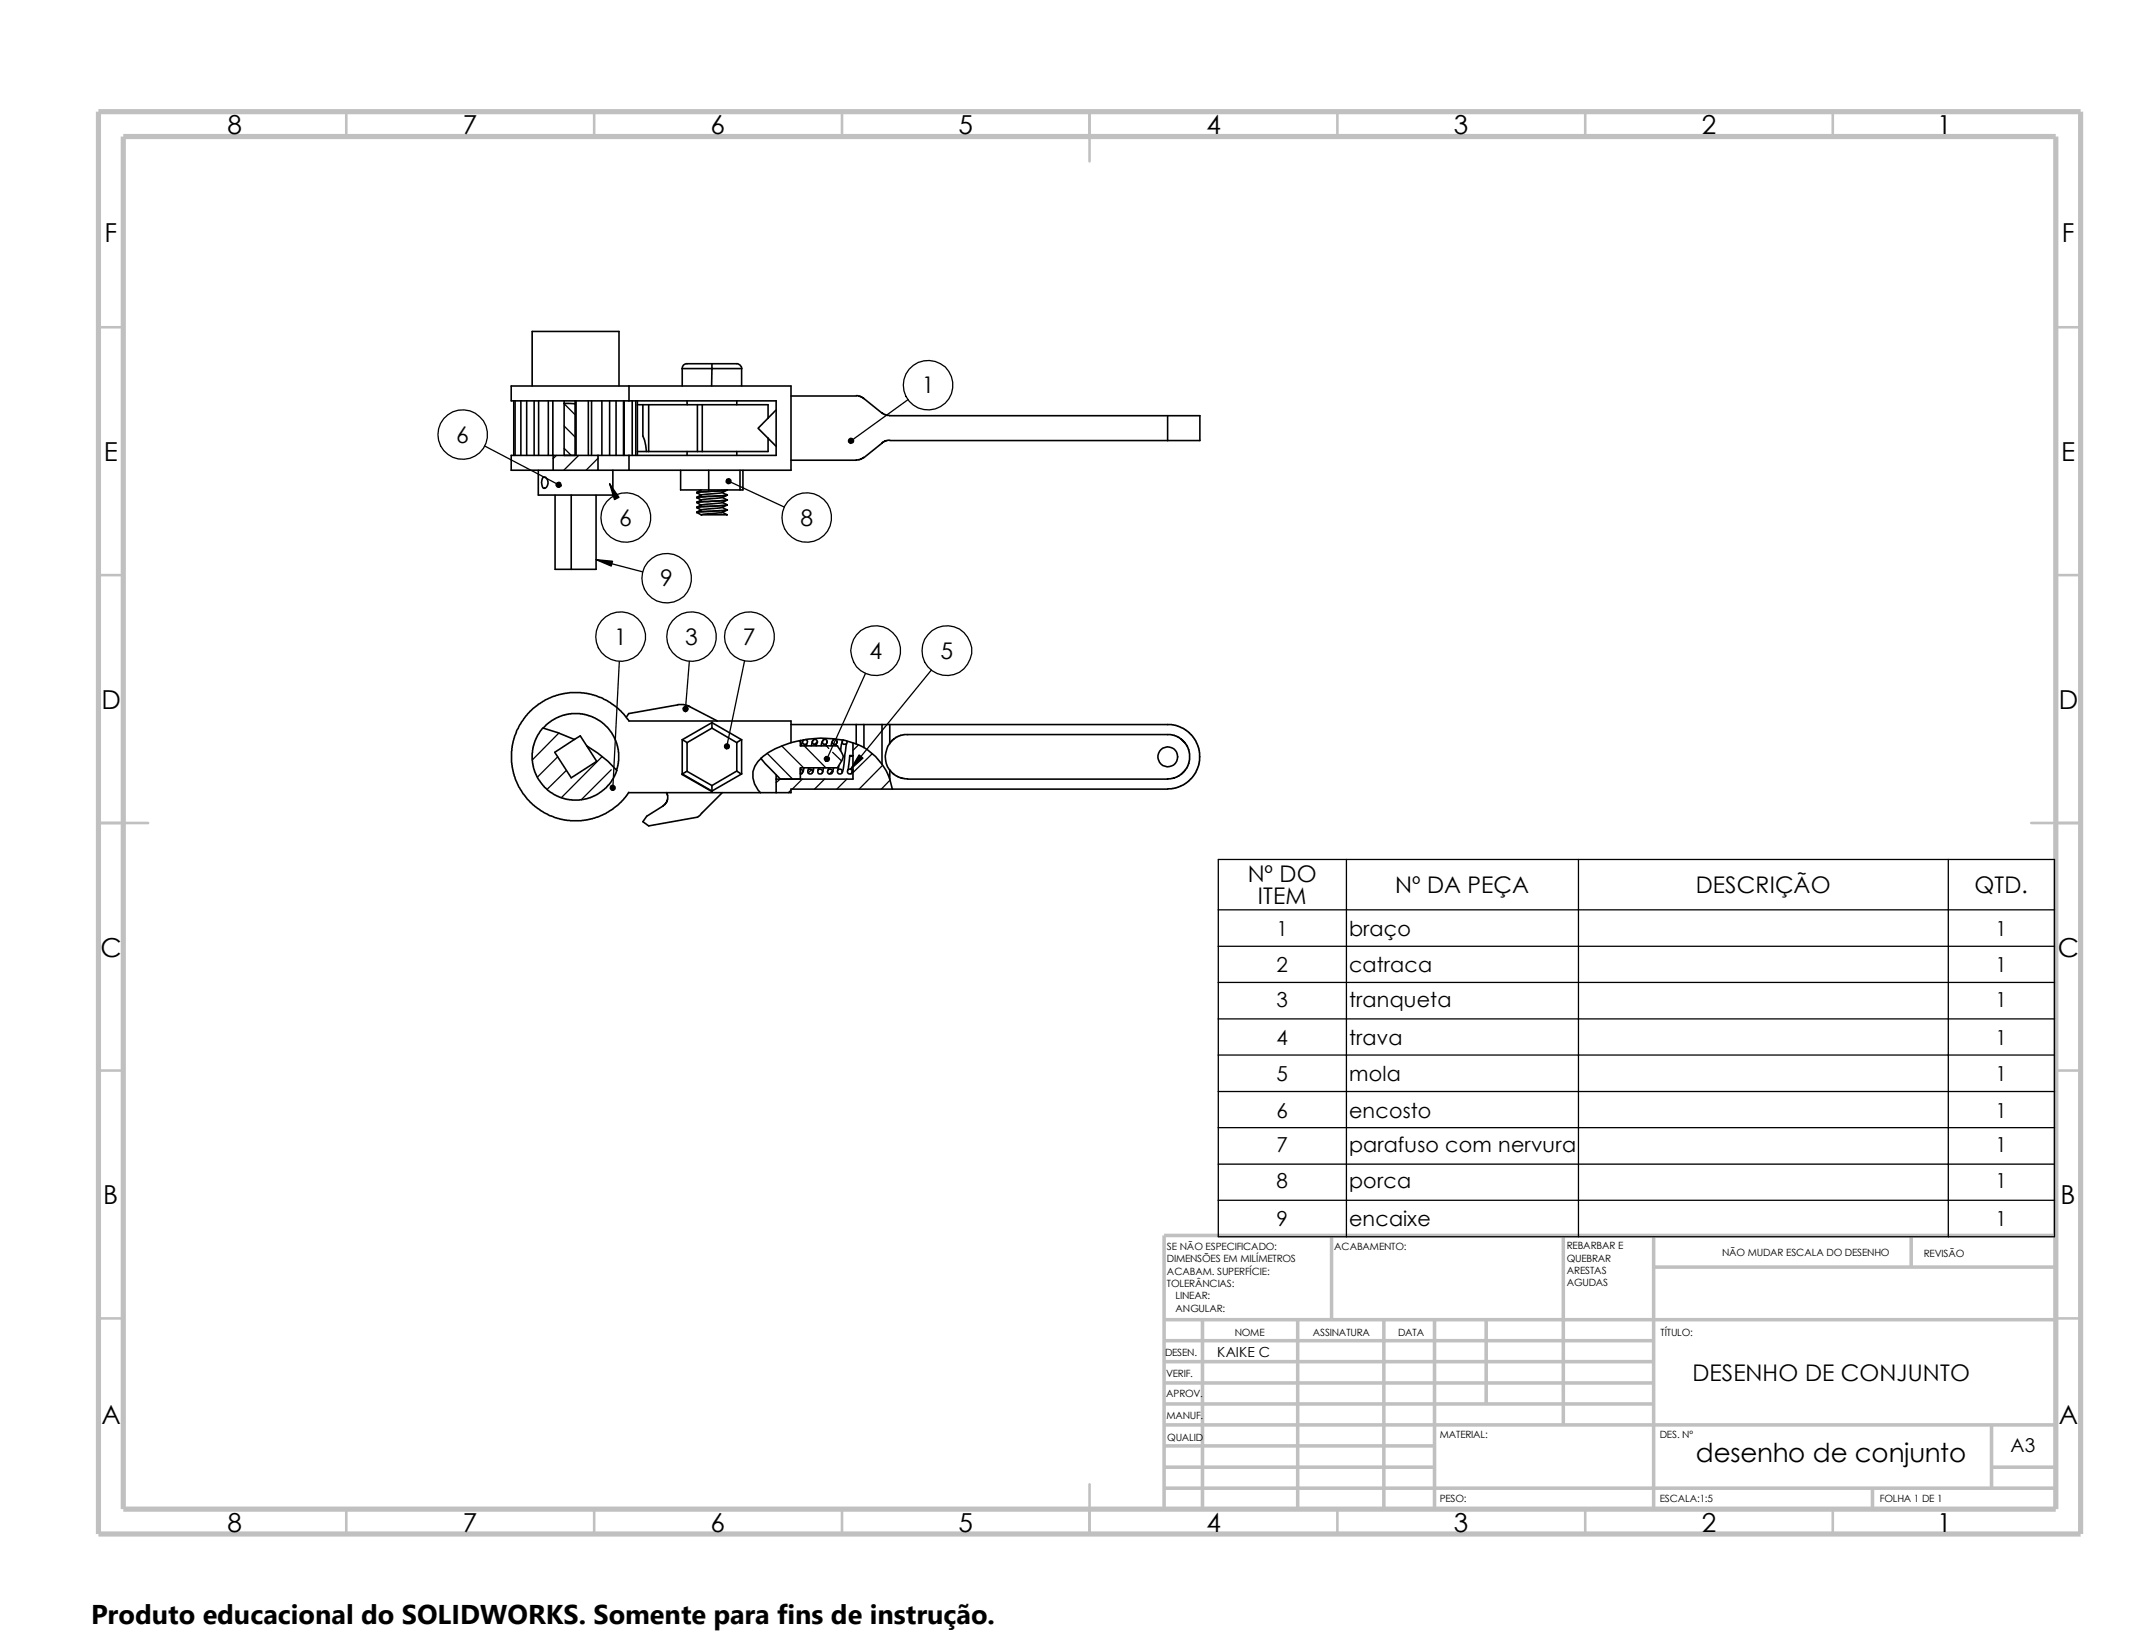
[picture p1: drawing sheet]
<svg xmlns="http://www.w3.org/2000/svg" width="279mm" height="216mm" viewBox="0 0 279 216" stroke-linecap="round" stroke-linejoin="round" font-family="sans-serif">
<g fill="none" stroke="#c0c0c0" stroke-width=".34">
<path d="M45.4 14.6v3.3M77.9 14.6v3.3M110.4 14.6v3.3M142.9 14.6v6.6M175.4 14.6v3.3M207.9 14.6v3.3M240.4 14.6v3.3M12.9 42.9h3.3M269.7 42.9h3.2M12.9 75.4h3.3M269.7 75.4h3.2M12.9 107.9h6.5"/>
<path d="M266.4 107.9h6.5M12.9 140.4h3.3M269.7 140.4h3.2M12.9 172.9h3.3M269.7 172.9h3.2M45.4 198v3.2M77.9 198v3.2M110.4 198v3.2M142.9 194.7v6.5M175.4 198v3.2M207.9 198v3.2M240.4 198v3.2"/>
</g>
<g fill="none" stroke="#c0c0c0" stroke-width=".47">
<path d="M152.7 173.1h117M152.7 178.6h64.2M152.7 175.9h64.2M157.7 173.1v24.9M170.2 173.1v24.9M174.7 162.1v11M181.5 173.1v24.9M188.2 173.1v24.9M194.9 173.1v11M205.1 162.1v24.8M216.9 162.1v35.9M216.9 166.2h52.8"/>
<path d="M250.7 162.1v4.1M269.7 162.1h-117v35.9M152.7 195.2h117M152.7 184.1h64.2M152.7 181.4h64.2M152.7 192.4h35.5M152.7 189.7h35.5M152.7 186.9h117M245.6 195.2v2.8M261.2 192.4h8.5M261.2 186.9v8.3"/>
</g>
<path d="M12.9 14.6h260v186.6h-260zM16.2 17.9h253.5v180.1h-253.5z" fill="none" stroke="#c0c0c0" stroke-width=".68" stroke-linecap="butt"/>
<g fill="none" stroke="#000" stroke-width=".21">
<path d="M67.4 52.6v7.1M67.6 52.6v7.1M68.3 52.6v7.1M69.1 52.6v7.1M69.8 50.6v-7.1h11.4v7.1M70.1 52.6v7.1M70.7 52.6v7.1M71.9 52.6v7.1M72.5 52.6v7.1M72.6 59.7h-5.5v2h5.5M72.6 59.7h5.8M72.6 59.7v2"/>
<path d="M74 52.9l1.5 .1M74 52.6v7.1M75.4 52.6v7.1M75.6 52.6v7.1M77.2 52.6v7.1M77.6 52.6v7.1M78.4 59.7h4.1M78.4 59.7v2M79 52.6v7.1M80 52.6v7.1M80.8 52.6v7.1M81.8 52.6v7.1"/>
<path d="M81.9 52.6v7.1M82.5 50.6h-15.4v2h15.4M82.5 50.6h21.3v11.1h-21.3M82.5 52.6h19.3v7.1h-19.3M82.5 50.6v2M82.5 59.7v2M82.9 52.6v7.1M83.4 52.6v7.1M83.6 53.1h7.9M83.6 59.2h1.2M83.6 52.6v7.1M84.3 53.1v4.1l.2 .5 .3 1.5h6.7"/>
<path d="M85.1 53.1v6.1M89.5 48.3a.59 .59 0 0 1 .6-.6h6.5a.65 .65 0 0 1 .7 .6M89.5 48.3v2.3M89.5 48.3h7.8M90.1 52.6v.5M90.1 59.2v.5M91.5 53.1h.6M91.5 59.2h.6M91.5 53.1v6.1M92.1 53.1h8.7v1.8M92.1 53.1v6.1M93.4 47.7l-.1 2.9"/>
<path d="M96.6 52.6v.5M96.6 59.2v.5M97.3 48.3v2.3M100.8 57.4v1.8h-8.7M101.8 53.8l-2.4 2.4 2.4 2.3M103.8 51.9h8.5M112.3 51.9h.4l.5 .3 2.5 2M113.3 60l-.4 .2-.6 .2h-8.5M115.7 54.1l.4 .3 .6 .1h36.5M116.7 57.7l-.5 .1-.5 .2-2.4 2M116.7 57.8h36.5M153.2 54.5h4.2v3.3h-4.2"/>
<path d="M153.2 54.5v3.3M70.6 61.7v3.2h9.8v-3.2M71.2 62.7l.1-.1a.79 .79 0 0 1 .6 .6 .79 .79 0 0 1-.4 .8l-.2 .1-.2-.3-.1-.5zM72.6 61.7h5.8M72.8 64.9v9.8h5.4v-9.8M74.9 64.9v9.8M78.4 61.7h4.1M89.3 61.7v2.6h8.2v-2.6M91.4 65.9l.6 .4M91.4 65.3l.6 .3M91.4 67.2l.6 .4M91.4 65.9h.1"/>
<path d="M92 64.3l-.6 .3 4-.3M93 61.7v2.6M94.7 66.5l.7 .4M94.7 65.9l.7 .4M94.7 65.2l.7 .4M94.7 64.6l.7 .3M94.7 66.5l-2.3 .3a1.32 1.32 0 0 0-1 .4M94.7 65.9l-2.3 .3a1.47 1.47 0 0 0-1 .3l3.9-.3M94.7 65.2l-1.9 .2a2.37 2.37 0 0 0-1.4 .5M94.7 64.6l-2.3 .3a1.32 1.32 0 0 0-1 .4M94.7 67.2l.7 .3M94.7 67.2v.1l-2.7 .2h3.4"/>
<path d="M95.3 67.5h.1M95.3 66.9l-3.9 .3M95.3 65.6l-3.9 .3M95.3 64.9l-.5 .1-3.4 .2M95.4 66.9l-.7 .3M95.4 66.3l-.7 .2M95.4 65.6l-.7 .3M95.4 64.9l-.7 .3M95.4 64.3l-.7 .3M95.4 66.3l-4 .2 .6 .4M95.4 64.3l-1.5 .1a7.6 7.6 0 0 0-2.5 .2l.6 .3M95.4 66.9l-4 .3"/>
<path d="M95.4 65.6l-4 .3M95.4 64.9l-4 .4M95.4 67.5h.1M95.4 64.9h.1M95.4 65.6h.1M95.4 66.9h.1M97.1 61.7v2.6M71.2 95.5l2 .6 2.2 .9M71.2 95.5l.4-.4 1.2-.8 .9-.4 .9-.3h1.8l1.2 .4 .6 .3 .8 .4 .7 .7 .6 .8 .5 1 .4 1.5v1.1l-.3 1.2M71.2 95.5l-.7 .9-.5 1.4-.2 1v1.3l.3 1.2 .6 1 .8 1 1.2 .9 1.3 .6 1 .1h1.3l1.2-.3 .8-.4 1.2-.9 1-1.2 .4-1.1M72.8 98.7l3.3-2.2 2.2 3.4-3.4 2.1zM77 97.8l1.4 1 1.4 1.1 1.1 1.1"/>
<path d="M82.2 94.1l.3-.5 6.4-1.2h.8l.5 .1 3.9 2.1M89.5 97l.6 .4M89.5 97v4.6l3.9 2.2M90.1 97.4v3.8M93.4 94.8v.7M93.4 95.5l-3.3 1.9M93.4 94.8l-3.9 2.2M93.4 95.5l3.2 1.9M93.4 94.8l3.9 2.2M96.6 97.4v3.7M97.3 97l-.7 .4M97.3 97v4.5"/>
<path d="M99.8 99.4a15.4 15.4 0 0 0 2.6 2.8M103.8 97.4v-2.8h-21.3l-1.1-1.3-1.7-1.4-1.6-.7-1.9-.4h-1.4l-.9 .2-1.3 .3-1 .5-1 .6-1.1 .9-1.1 1.4-.6 1.1-.6 2-.1 2.2 .3 1.4 .6 1.8 .6 .9 1 1.1 1.4 1.1 1.1 .7 2 .6 2.1 .1 .9-.2 1.5-.4 .9-.4 .9-.6 1.1-.9 1-1.3M103.8 97.4a9.5 9.5 0 0 0-4.4 2.5 2.96 2.96 0 0 0 .3 4.1M103.8 97.4a13.9 13.9 0 0 1 8.5 .2M103.8 95h8.5M105 97.1v.7h4.9v.2a1.77 1.77 0 0 1 .7 1.4l-.7 1.3h-4.9v1.5M105.5 97l-.1 .1a.82 .82 0 0 0-.3 .7M105.7 97a.32 .32 0 0 1 .2 .4 .32 .32 0 0 1-.4 .2 .32 .32 0 0 1-.1-.5M105.8 97.5v.3M106.7 97l-.1 .2-.2 .6M107.1 97.6v.2M108 97l-.2 .5-.1 .3"/>
<path d="M108.4 97.6v.2M109.3 97l-.1 .2-.2 .6M109.7 97.6v.2M110.6 97.1a.33 .33 0 0 0-.1 .4 .33 .33 0 0 0 .4 .1 .33 .33 0 0 0 .2-.4M110.6 97.1l-.1 .1-.3 1.3M111 97.5l-.5 3.8M111.5 99.1l-.3 1.9M111.9 99.1h-.4h.4M111.9 97.5v4.7h-10.1M112.3 95h1M112.3 97.6l1 .4M112.3 95v2.6"/>
<path d="M113.3 98l1.6 1.2 .8 1M113.3 95h2.4M113.3 95v3M115.7 95h1M115.7 95v5.2M116.7 97.5l.9-.8 1-.3h35l.8 .2 .7 .4 .6 .8 .3 1v1.3l-.3 .6-.3 .5-1 .7-.4 .2-.8 .1h-34.2M116.7 95v2.5a2.83 2.83 0 0 0 0 3.5M116.7 95h37l.7 .2 .8 .3 1.1 .9 .5 .8 .3 .6 .3 1.5M157.4 99.3v.5l-.3 .9-.3 .6-.5 .8-1.1 .9-1 .4-1 .1h-49.4v.5h-21.3M87.4 104l.2 .4v.4l-.4 .7-2.4 1.6-.5 .7 .8 .5 6.4-1.1 3.2-3.2M89.5 101.5l3.9 2.3M89.5 101.5h.1"/>
<path d="M90.1 101.2l-.6 .3M90.1 101.2l3.3 1.8M93.4 103v.8M93.4 103.8h.1M96.6 101.1l.7 .4M96.6 101.1l-3.2 1.9M97.3 101.5l-3.9 2.3M101.8 101.6v.6M101.8 102.2v1.8M105 100.9a.32 .32 0 0 1 .3 .3 .32 .32 0 0 1-.3 .3M105.5 100.7l-.1 .5-.3 .3M106.1 100.7l-.1 .3"/>
<path d="M106.7 100.7l-.1 .7M107.4 100.7l-.1 .3M108 100.7l-.1 .7M108.7 100.7l-.1 .3M109.3 100.7l-.2 .7M110 100.4l-.1 .6M111.7 101.4l-.1 .1M111.9 100.9l-.1 .4M115.7 100.2l.5 .9 .5 1.1M116.7 101l.5 .6 .6 .3 .6 .2 .6 .1M116.7 101v1.2M116.7 102.2l.4 1.3"/>
<circle cx="106.9" cy="97.3" r=".33"/>
<circle cx="108.2" cy="97.3" r=".32"/>
<circle cx="109.5" cy="97.3" r=".32"/>
<circle cx="153.2" cy="99.3" r="1.31"/>
<circle cx="106.3" cy="101.2" r=".33"/>
<circle cx="107.6" cy="101.2" r=".34"/>
<circle cx="108.9" cy="101.2" r=".34"/>
<circle cx="110.2" cy="101.2" r=".33"/>
<circle cx="111.5" cy="101.2" r=".33"/>
</g>
<g fill="none" stroke="#000" stroke-width=".17">
<path d="M63.6 58.5l9.7 5.1M73 59.7l-.4 .5M74 58.8l.9 .9M74 55.9l1.4 1.4M74 53l1.4 1.4M75.9 59.7l-1.9 2M119.1 52.4l-7.5 5.4M78.2 73.4l6.1 1.6M78.4 60.1l-1.5 1.6M80 63.5l.7 1.4M95.6 63.1l7.3 3.4M73.2 99.3l-2.7 2.6"/>
<path d="M73.3 96.1l-3.5 3.6M77.3 98l-.1 .2M79 99.2l-5.4 5.4M81.2 86.8l-.8 16.5M90.4 86.7l-.5 6.3M97.7 86.7l-2.4 11.2M100.6 98.8l3.4 3.4M102.5 97.8l2.9 2.9M104.8 97.2l.2 .1M105.5 97.8l2.8 2.9M107.2 97.3l-.4 .3M108.4 97.8l.3 .4"/>
<path d="M109.2 98.7l1.2 1.1M112.6 97.7l-.7 .7M113.5 88.3l-5 11.3M114.4 98.8l-2.5 2.5M122.2 87.9l-10.6 13M74.3 101l-2.5 2.5M80.2 101l-4 3.9M102.3 102.2l-.5 .5M103.8 103.6l-.4 .4M105.2 102.2l-1.3 1.3M106.5 101l-.5 .4M108.2 102.2l-1.4 1.3"/>
<path d="M109.2 101.1l-.4 .4M111.1 102.2l-1.3 1.3M115.8 100.4l-3.1 3.1M116.8 102.3l-1.2 1.2M159.8 112.7h109.7v49.5h-109.7zM159.8 119.3h109.7M176.6 112.7v49.5M207.1 112.7v49.5M255.6 112.7v49.5M159.8 124.1h109.7M159.8 128.9h109.7M159.8 133.6h109.7"/>
<path d="M159.8 138.4h109.7M159.8 143.2h109.7M159.8 147.9h109.7M159.8 152.7h109.7M159.8 157.4h109.7"/>
<circle cx="60.7" cy="57" r="3.3"/>
<circle cx="121.7" cy="50.5" r="3.3"/>
<circle cx="82.1" cy="67.9" r="3.3"/>
<circle cx="87.5" cy="75.9" r="3.3"/>
<circle cx="105.8" cy="67.9" r="3.3"/>
<circle cx="81.4" cy="83.5" r="3.3"/>
<circle cx="90.7" cy="83.5" r="3.3"/>
<circle cx="98.3" cy="83.5" r="3.3"/>
<circle cx="114.9" cy="85.3" r="3.3"/>
<circle cx="124.2" cy="85.3" r="3.3"/>
</g>
<g fill="#000" stroke="#000" stroke-width=".17">
<path d="M78.2 73.4l2.1 .2-.1 .7zM80 63.5l1.2 1.7-.6 .3zM112.7 99l.5 .4-1.6 1.5z"/>
<path d="M111.3 57.7a.33 .33 0 0 1 .5-.2 .33 .33 0 0 1 .1 .5 .33 .33 0 0 1-.5 0l.2-.2-.2 .2-.1-.1z" fill-rule="evenodd"/>
<path d="M73.1 63.3a.33 .33 0 0 1 .4 0 .33 .33 0 0 1 .1 .5l-.3-.2 .3 .2a.34 .34 0 0 1-.5 0 .34 .34 0 0 1 0-.5z" fill-rule="evenodd"/>
<path d="M95.3 62.9a.34 .34 0 0 1 .6 0 .34 .34 0 0 1-.2 .5 .34 .34 0 0 1-.5-.3l.1-.1 .3 .1-.3-.1z" fill-rule="evenodd"/>
<path d="M89.6 92.8a.34 .34 0 0 1 .6 0 .34 .34 0 0 1-.3 .5v-.3v.3a.35 .35 0 0 1-.3-.5z" fill-rule="evenodd"/>
<path d="M95.1 97.7a.33 .33 0 0 1 .6 .1 .33 .33 0 0 1-.4 .4v-.3v.3a.32 .32 0 0 1-.2-.5z" fill-rule="evenodd"/>
<path d="M108.2 99.4a.34 .34 0 0 1 .4-.2 .34 .34 0 0 1 .2 .5 .34 .34 0 0 1-.5 .2l.2-.3-.2 .3-.1-.2z" fill-rule="evenodd"/>
<path d="M80.1 103.1a.34 .34 0 0 1 .6 .1 .34 .34 0 0 1-.4 .5l.1-.4-.1 .4-.1-.1a.35 .35 0 0 1-.1-.5z" fill-rule="evenodd"/>
</g>
<path d="M11.9 209.2h115.1v6.7h-115.1z" fill="#fff"/>
<text font-size="3.6" x="11.9" y="213">Produto educacional do SOLIDWORKS. Somente para fins de instrução.</text>
<g font-size="3.4">
<text x="29.8" y="17.6">8</text>
<text x="60.7" y="17.6">7</text>
<text x="93.2" y="17.6">6</text>
<text x="125.7" y="17.6">5</text>
<text x="158.2" y="17.6">4</text>
<text x="190.7" y="17.6">3</text>
<text x="223.2" y="17.6">2</text>
<text x="254.1" y="17.6">1</text>
<text x="13.7" y="31.7">F</text>
<text x="270.5" y="31.7">F</text>
<text x="13.6" y="60.5">E</text>
<text x="270.4" y="60.5">E</text>
<text x="13.3" y="93">D</text>
<text x="270" y="93">D</text>
<text x="13.2" y="125.5">C</text>
<text x="269.9" y="125.5">C</text>
<text x="13.5" y="158">B</text>
<text x="270.3" y="158">B</text>
<text x="13.3" y="186.8">A</text>
<text x="222.5" y="191.8">desenho de conjunto</text>
<text x="270" y="186.8">A</text>
<text x="29.8" y="200.9">8</text>
<text x="60.7" y="200.9">7</text>
<text x="93.2" y="200.9">6</text>
<text x="125.7" y="200.9">5</text>
<text x="158.2" y="200.9">4</text>
<text x="190.7" y="200.9">3</text>
<text x="223.2" y="200.9">2</text>
<text x="254.1" y="200.9">1</text>
</g>
<g font-size="3">
<text x="120.9" y="51.6">1</text>
<text x="59.9" y="58.1">6</text>
<text x="81.2" y="69">6</text>
<text x="105" y="69">8</text>
<text x="86.6" y="76.9">9</text>
<text x="80.6" y="84.6">1</text>
<text x="89.9" y="84.6">3</text>
<text x="97.5" y="84.6">7</text>
<text x="114" y="86.4">4</text>
<text x="123.4" y="86.4">5</text>
<text x="163.7" y="115.7">Nº DO</text>
<text x="165" y="118.6">ITEM</text>
<text x="183" y="117.2">Nº DA PEÇA</text>
<text x="222.5" y="117.2">DESCRIÇÃO</text>
<text x="259" y="117.2">QTD.</text>
<text x="222" y="181.1">DESENHO DE CONJUNTO</text>
</g>
<g font-size="2.7">
<text x="167.4" y="122.8">1</text>
<text x="177" y="122.8">braço</text>
<text x="261.7" y="122.8">1</text>
<text x="167.4" y="127.6">2</text>
<text x="177" y="127.6">catraca</text>
<text x="261.7" y="127.6">1</text>
<text x="167.4" y="132">3</text>
<text x="167.4" y="137.1">4</text>
<text x="177" y="132">tranqueta</text>
<text x="177" y="137.1">trava</text>
<text x="261.7" y="132">1</text>
<text x="261.7" y="137.1">1</text>
<text x="167.4" y="141.8">5</text>
<text x="177" y="141.8">mola</text>
<text x="261.7" y="141.8">1</text>
<text x="167.4" y="146.6">6</text>
<text x="177" y="146.6">encosto</text>
<text x="261.7" y="146.6">1</text>
<text x="167.4" y="151.1">7</text>
<text x="167.4" y="155.9">8</text>
<text x="177" y="151.1">parafuso com nervura</text>
<text x="177" y="155.9">porca</text>
<text x="261.7" y="151.1">1</text>
<text x="261.7" y="155.9">1</text>
<text x="167.4" y="160.9">9</text>
<text x="177" y="160.9">encaixe</text>
<text x="261.7" y="160.9">1</text>
</g>
<text font-size="2.5" x="263.7" y="190.5">A3</text>
<text font-size="1.8" x="159.7" y="178">KAIKE C</text>
<g font-size="1.3">
<text x="153.1" y="167.2">ACABAM. SUPERFÍCIE:</text>
<text x="153.1" y="163.9">SE NÃO ESPECIFICADO:</text>
<text x="153.1" y="165.5">DIMENSÕES EM MILÍMETROS</text>
<text x="175" y="163.9">ACABAMENTO:</text>
<text x="205.5" y="163.9">REBARBAR E</text>
<text x="205.5" y="165.5">QUEBRAR</text>
<text x="205.5" y="167.1">ARESTAS</text>
<text x="225.9" y="164.8">NÃO MUDAR ESCALA DO DESENHO</text>
<text x="252.3" y="164.9">REVISÃO</text>
<text x="153.1" y="168.8">TOLERÂNCIAS:</text>
<text x="154.2" y="172">ANGULAR:</text>
<text x="154.2" y="170.4">LINEAR:</text>
<text x="205.5" y="168.7">AGUDAS</text>
<text x="152.8" y="177.9">DESEN.</text>
<text x="162" y="175.2">NOME</text>
<text x="172.2" y="175.2">ASSINATURA</text>
<text x="183.4" y="175.2">DATA</text>
<text x="217.8" y="175.2">TÍTULO:</text>
<text x="152.9" y="180.6">VERIF.</text>
<text x="152.9" y="183.3">APROV.</text>
<text x="153" y="186.1">MANUF.</text>
<text x="153.1" y="189">QUALID</text>
<text x="188.8" y="188.6">MATERIAL:</text>
<text x="217.7" y="188.6">DES. Nº</text>
<text x="188.8" y="197">PESO:</text>
<text x="217.7" y="197.1">ESCALA:1:5</text>
<text x="246.6" y="197.1">FOLHA 1 DE 1</text>
</g>
</svg>
